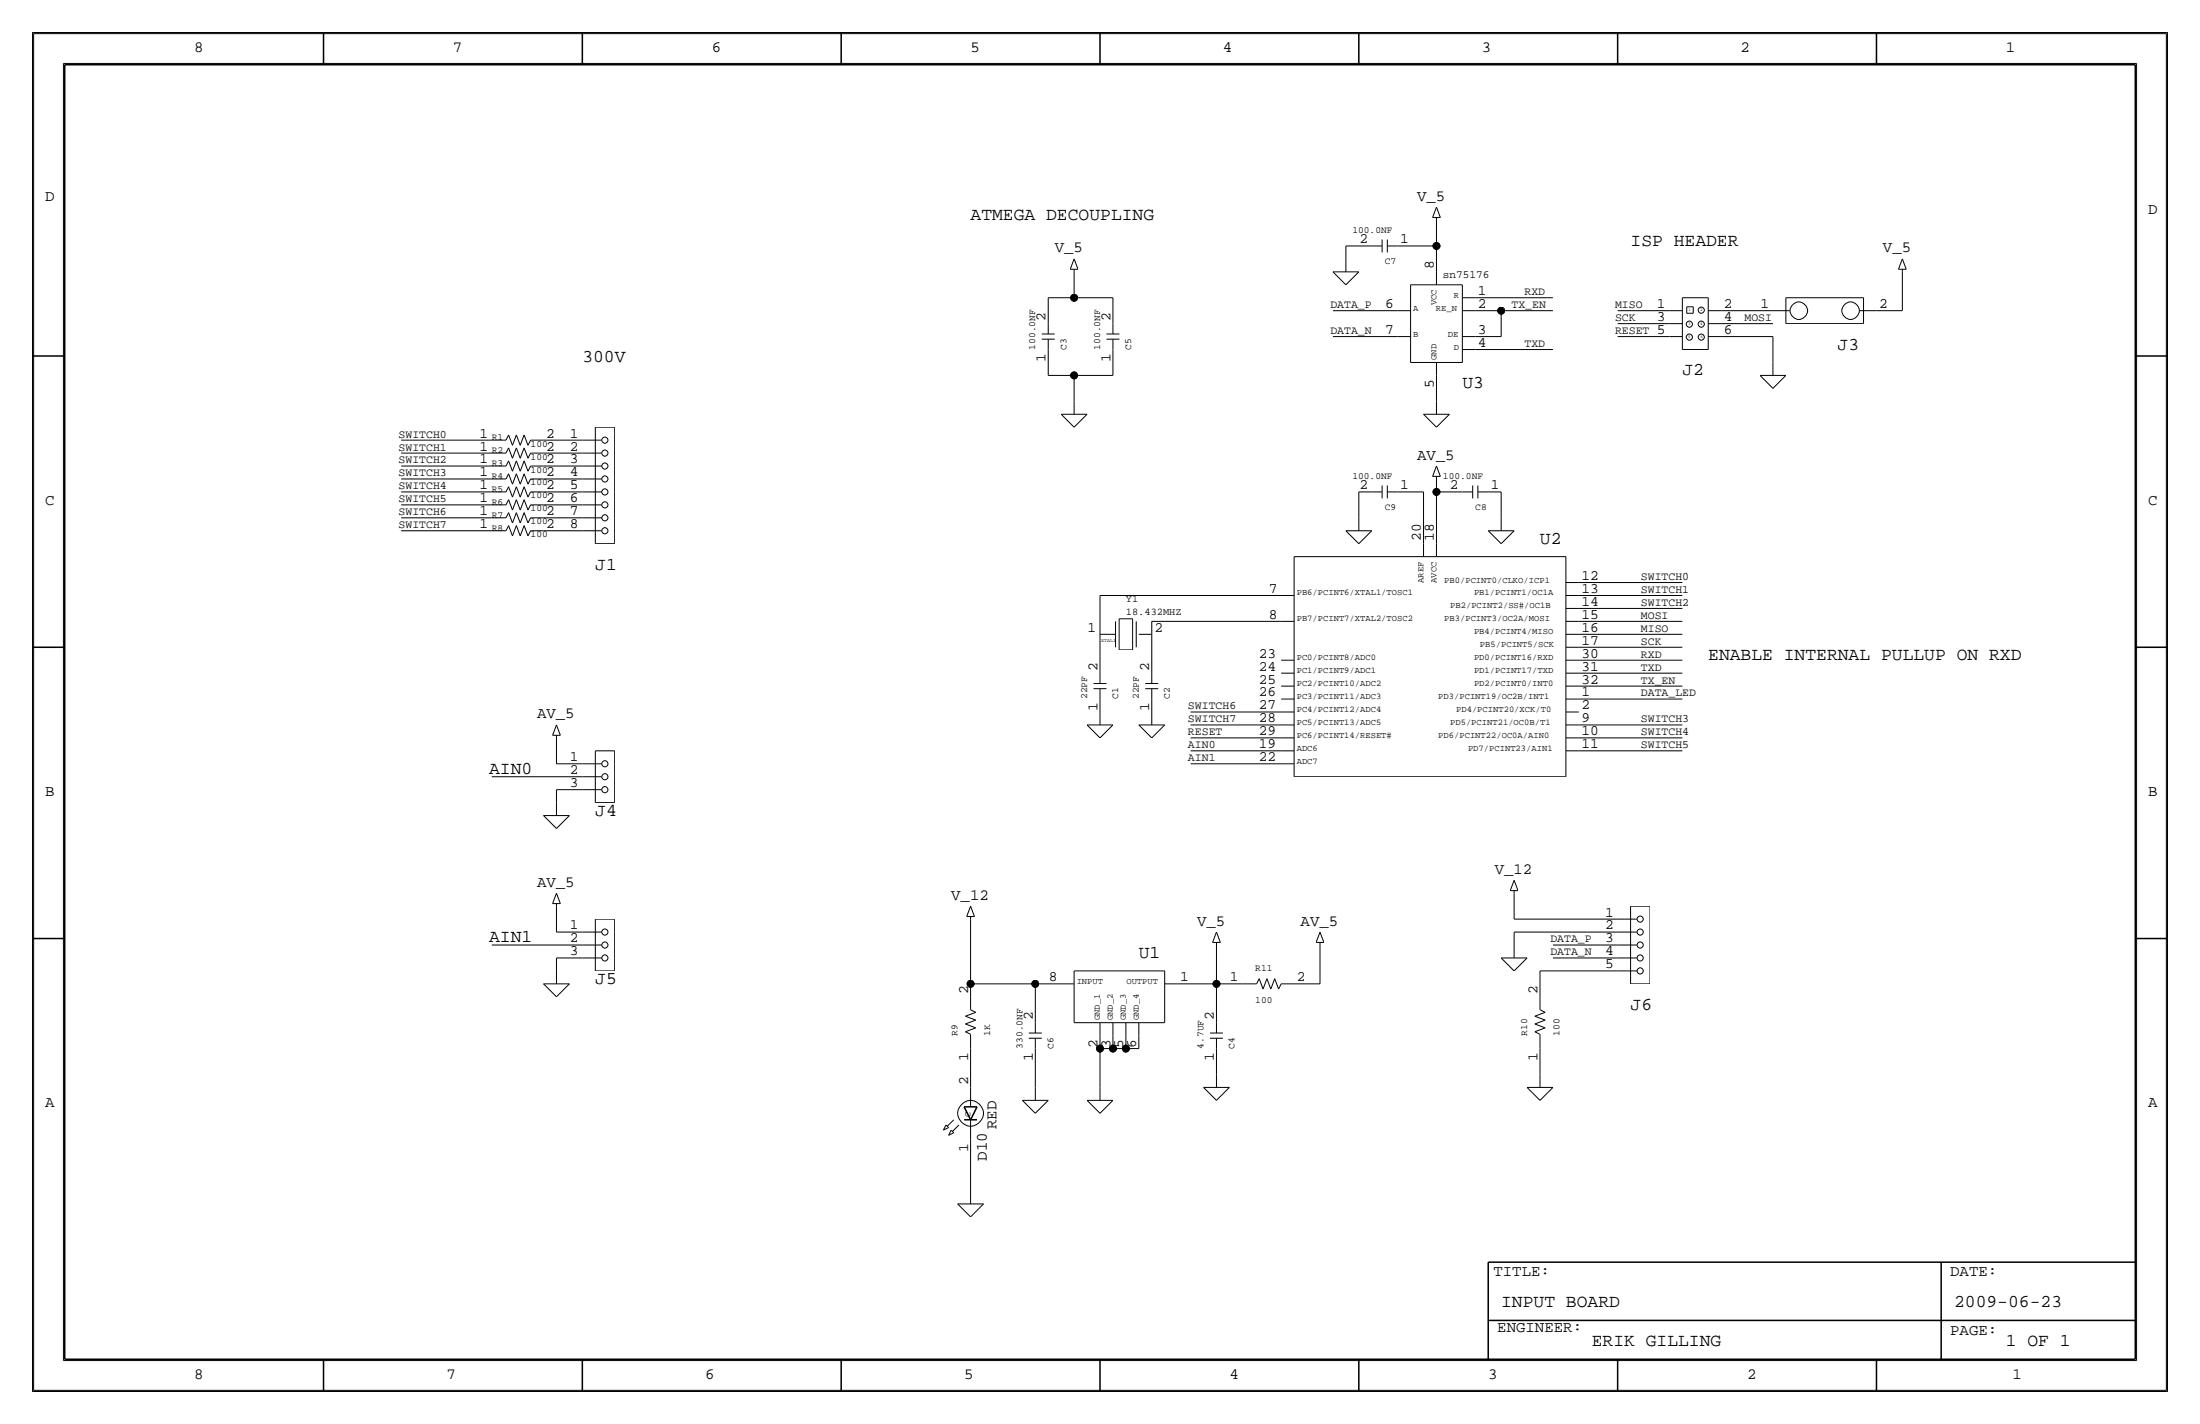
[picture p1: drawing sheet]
<svg xmlns="http://www.w3.org/2000/svg" width="432mm" height="279mm" viewBox="0 0 432 279" stroke-linecap="round" stroke-linejoin="round" font-family="sans-serif">
<g fill="none" stroke="#000" stroke-width=".2">
<path d="M6.6 6.6h418.6zM6.6 6.6v266.2zM12.4 12.4h407zM12.4 12.4v254.6zM419.4 12.4v254.6zM425.2 6.6v266.2zM205.7 58.4h5.1zM205.7 58.4v5.1zM210.1 52.8h1.5zM210.8 53.3v5.1zM210.8 58.4h7.6zM210.8 52.8v.5z"/>
<path d="M210.8 50.8l.8 2zM210.8 50.8l-.7 2zM218.4 58.4v5.1zM261.6 53.3l2.6 2.6zM261.6 53.3h5.1zM264.2 50.8v2.5zM264.2 48.3v2.5zM264.2 48.3h5zM266.7 53.3l-2.5 2.6zM269.2 48.3h2.1zM271.3 47v2.5zM272.3 48.3h2z"/>
<path d="M272.3 47v2.5zM274.3 48.3h7.6zM276.9 55.9h10.1zM276.9 55.9v15.2zM281.2 42.7h1.5zM281.9 53.3v2.6zM281.9 42.7v.5zM281.9 40.6l.8 2.1zM281.9 40.6l-.7 2.1zM281.9 43.2v5.1zM281.9 48.3v5zM287 58.4h2.6z"/>
<path d="M287 55.9v15.2zM289.6 58.4h15.2zM330.2 58.4v10.2zM330.2 58.4h5.1zM335.3 58.4v10.2zM350.5 58.4v5.1zM350.5 58.4h15.3zM365.8 58.4v5.1zM372.6 52.8h1.5zM373.4 52.8v.5zM373.4 50.8l.7 2zM373.4 50.8l-.8 2z"/>
<path d="M373.4 53.3v7.7zM204.5 65.5h2.5zM204.5 66.5h2.5zM205.7 63.5v2zM205.7 66.5v2.1zM205.7 73.7h5.1zM205.7 68.6v5.1zM210.8 73.7v5zM210.8 73.7h7.6zM210.8 78.7v2.6zM217.2 65.5h2.5zM217.2 66.5h2.5z"/>
<path d="M218.4 63.5v2zM218.4 66.5v2.1zM218.4 68.6v5.1zM261.6 66h12.7zM261.6 61h12.7zM274.3 66h2.6zM274.3 61h2.6zM276.9 71.1h10.1zM281.9 71.1v2.6zM281.9 78.7v2.6zM281.9 73.7v5zM287 68.6h2.6z"/>
<path d="M287 66h2.6zM287 61h2.6zM289.6 66h5zM289.6 61h5zM289.6 68.6h15.2zM294.6 61h10.2zM294.6 61v5zM317.5 63.5h10.2zM317.5 61h10.2zM317.5 66h10.2zM327.7 63.5h2.5zM327.7 66h2.5z"/>
<path d="M327.7 61h2.5zM330.2 68.6h5.1zM331.1 60.2v1.3zM331.1 61.5h1.2zM331.1 60.2h1.2zM332.3 60.2v1.3zM335.3 66h2.5zM335.3 63.5h2.5zM335.3 61h2.5zM337.8 66h10.2zM337.8 63.5h10.2zM337.8 61h10.2z"/>
<path d="M345.4 73.7l2.6 2.5zM345.4 73.7h5.1zM348 71.1v2.6zM348 66v5.1zM348 61h3.3zM350.5 73.7l-2.5 2.5zM350.5 63.5h15.3zM365 61h3.3zM368.3 61h5.1zM78.7 86.4h17.8zM78.7 88.9h17.8zM78.7 91.4h17.8z"/>
<path d="M78.7 94h17.8zM78.7 96.5h17.8zM78.7 99.1h17.8zM96.5 86.4h2.8zM96.5 88.9h2.8zM96.5 91.4h2.8zM96.5 94h2.8zM96.5 96.5h2.8zM96.5 99.1h2.8zM99.8 85.3l-.5 1.1zM99.8 85.3l.8 2.1zM99.8 87.9l-.5 1z"/>
<path d="M99.8 87.9l.8 2zM99.8 90.4l-.5 1zM99.8 90.4l.8 2.1zM99.8 93l-.5 1zM99.8 93l.8 2zM99.8 95.5l-.5 1zM99.8 95.5l.8 2zM99.8 98l-.5 1.1zM99.8 98l.8 2.1zM101.3 85.3l-.7 2.1zM101.3 85.3l.8 2.1zM101.3 87.9l-.7 2z"/>
<path d="M101.3 87.9l.8 2zM101.3 90.4l-.7 2.1zM101.3 90.4l.8 2.1zM101.3 93l-.7 2zM101.3 93l.8 2zM101.3 95.5l-.7 2zM101.3 95.5l.8 2zM101.3 98l-.7 2.1zM101.3 98l.8 2.1zM102.9 85.3l.7 2.1zM102.9 85.3l-.8 2.1zM102.9 87.9l.7 2z"/>
<path d="M102.9 87.9l-.8 2zM102.9 90.4l.7 2.1zM102.9 90.4l-.8 2.1zM102.9 93l.7 2zM102.9 93l-.8 2zM102.9 95.5l.7 2zM102.9 95.5l-.8 2zM102.9 98l.7 2.1zM102.9 98l-.8 2.1zM104.1 86.4h2.6zM104.1 86.4l-.5 1zM104.1 88.9h2.6z"/>
<path d="M104.1 88.9l-.5 1zM104.1 91.4h2.6zM104.1 91.4l-.5 1.1zM104.1 94h2.6zM104.1 94l-.5 1zM104.1 96.5h2.6zM104.1 96.5l-.5 1zM104.1 99.1h2.6zM104.1 99.1l-.5 1zM106.7 96.5h7.6zM106.7 94h7.6zM106.7 91.4h7.6z"/>
<path d="M106.7 86.4h7.6zM106.7 99.1h7.6zM106.7 88.9h7.6zM114.3 86.4h3.8zM114.3 88.9h3.8zM114.3 91.4h3.8zM114.3 94h3.8zM114.3 96.5h3.8zM114.3 99.1h3.8zM116.8 83.8v22.9zM116.8 83.8h3.8zM120.6 83.8v22.9z"/>
<path d="M208.3 81.3l2.5 2.5zM208.3 81.3h5.1zM213.4 81.3l-2.6 2.5zM266.7 96.5v5.1zM266.7 96.5h2.5zM269.2 96.5h2.1zM271.3 95.3v2.5zM272.3 96.5h2zM272.3 95.3v2.5zM274.3 96.5h5.1zM279.4 96.5v10.2zM279.4 81.3l2.5 2.5z"/>
<path d="M279.4 81.3h5.1zM281.2 93.5h1.5zM281.9 93.5v.5zM281.9 91.4l.8 2.1zM281.9 91.4l-.7 2.1zM281.9 94v2.5zM281.9 96.5v10.2zM281.9 96.5h5.1zM284.5 81.3l-2.6 2.5zM287 96.5h2.1zM289.1 95.3v2.5zM290.1 96.5h2z"/>
<path d="M290.1 95.3v2.5zM292.1 96.5h2.5zM294.6 96.5v5.1zM78.7 101.6h17.8zM78.7 104.1h17.8zM96.5 101.6h2.8zM96.5 104.1h2.8zM99.8 100.6l-.5 1zM99.8 100.6l.8 2zM99.8 103.1l-.5 1zM99.8 103.1l.8 2.1zM101.3 100.6l-.7 2z"/>
<path d="M101.3 100.6l.8 2zM101.3 103.1l-.7 2.1zM101.3 103.1l.8 2.1zM102.9 100.6l.7 2zM102.9 100.6l-.8 2zM102.9 103.1l.7 2.1zM102.9 103.1l-.8 2.1zM104.1 101.6h2.6zM104.1 101.6l-.5 1zM104.1 104.1h2.6zM104.1 104.1l-.5 1.1zM106.7 101.6h7.6z"/>
<path d="M106.7 104.1h7.6zM114.3 101.6h3.8zM114.3 104.1h3.8zM116.8 106.7h3.8zM215.9 116.8v7.7zM215.9 116.8h35.6zM251.5 116.8h2.5zM254 109.2h53.3zM254 109.2v43.2zM264.2 104.1l2.5 2.6zM264.2 104.1h5zM266.7 106.7l2.5-2.6z"/>
<path d="M266.7 101.6v2.5zM279.4 106.7v2.5zM281.9 106.7v2.5zM292.1 104.1l2.5 2.6zM292.1 104.1h5.1zM294.6 106.7l2.6-2.6zM294.6 101.6v2.5zM307.3 119.4h2.6zM307.3 116.8h2.6zM307.3 114.3h2.6zM307.3 109.2v43.2zM309.9 114.3h20.3z"/>
<path d="M309.9 116.8h20.3zM309.9 119.4h20.3zM214.6 134.1h2.6zM214.6 135.1h2.6zM215.9 139.7v2.5zM215.9 137.2v2.5zM215.9 124.5v7.6zM215.9 124.5h3zM215.9 132.1v2zM215.9 135.1v2.1zM218.9 121.9v5.1zM219.7 127.5h2.6z"/>
<path d="M219.7 121.4h2.6zM219.7 121.4v6.1zM222.3 121.4v6.1zM223 121.9v5.1zM223.5 124.5h2.6zM224.8 134.1h2.5zM224.8 135.1h2.5zM226.1 139.7v2.5zM226.1 137.2v2.5zM226.1 121.9h25.4zM226.1 121.9v2.6zM226.1 124.5v7.6z"/>
<path d="M226.1 132.1v2zM226.1 135.1v2.1zM233.7 139.7h17.8zM251.5 139.7h2.5zM251.5 137.2h2.5zM251.5 134.6h2.5zM251.5 132.1h2.5zM251.5 129.5h2.5zM251.5 121.9h2.5zM307.3 139.7h2.6zM307.3 137.2h2.6zM307.3 134.6h2.6z"/>
<path d="M307.3 132.1h2.6zM307.3 129.5h2.6zM307.3 127h2.6zM307.3 124.5h2.6zM307.3 121.9h2.6zM309.9 121.9h20.3zM309.9 124.5h20.3zM309.9 127h20.3zM309.9 129.5h20.3zM309.9 132.1h20.3zM309.9 134.6h20.3zM309.9 137.2h20.3z"/>
<path d="M96.5 152.4h17.8zM108.5 144.3h1.5zM109.2 157.5v2.5zM109.2 144.3v.5zM109.2 142.2l.8 2.1zM109.2 142.2l-.7 2.1zM109.2 144.8v5.1zM109.2 149.9h5.1zM109.2 154.9v2.6zM109.2 154.9h5.1zM114.3 154.9h3.8zM114.3 149.9h3.8z"/>
<path d="M114.3 152.4h3.8zM116.8 157.5h3.8zM116.8 147.3v10.2zM116.8 147.3h3.8zM120.6 147.3v10.2zM213.4 142.2l2.5 2.6zM213.4 142.2h5zM218.4 142.2l-2.5 2.6zM223.5 142.2l2.6 2.6zM223.5 142.2h5.1zM228.6 142.2l-2.5 2.6zM233.7 142.2h17.8z"/>
<path d="M233.7 147.3h17.8zM233.7 149.9h17.8zM233.7 144.8h17.8zM251.5 144.8h2.5zM251.5 142.2h2.5zM251.5 149.9h2.5zM251.5 147.3h2.5zM254 152.4h53.3zM307.3 147.3h2.6zM307.3 144.8h2.6zM307.3 142.2h2.6zM309.9 142.2h20.3z"/>
<path d="M309.9 147.3h20.3zM309.9 144.8h20.3zM106.7 160l2.5 2.6zM106.7 160h5.1zM108.5 177.3h1.5zM109.2 177.3v.5zM109.2 175.3l.8 2zM109.2 175.3l-.7 2zM109.2 177.8v5.1zM111.8 160l-2.6 2.6zM189.7 179.8h1.6zM190.5 179.8v.5z"/>
<path d="M190.5 177.8l.8 2zM190.5 177.8l-.8 2zM296.4 174.8h1.5zM297.2 174.8v.5zM297.2 172.7l.7 2.1zM297.2 172.7l-.8 2.1zM297.2 175.3v5zM320 177.8h3.8zM320 177.8v15.2zM323.8 177.8v15.2zM96.5 185.4h17.8zM106.7 193l2.5 2.6z"/>
<path d="M106.7 193h5.1zM109.2 190.5v2.5zM109.2 188v2.5zM109.2 188h5.1zM109.2 182.9h5.1zM111.8 193l-2.6 2.6zM114.3 188h3.8zM114.3 182.9h3.8zM114.3 185.4h3.8zM116.8 190.5h3.8zM116.8 180.3v10.2zM116.8 180.3h3.8z"/>
<path d="M120.6 180.3v10.2zM189.5 199.4l2-.8zM189.5 199.4l2 .8zM190.5 195.6v2.5zM190.5 198.1l1 .5zM190.5 180.3v12.7zM190.5 193h12.7zM190.5 193v2.6zM203.2 193h5.1zM203.2 193v7.7zM208.3 193h2.5zM210.8 190.5h17.8z"/>
<path d="M210.8 190.5v10.2zM228.6 193h2.5zM228.6 190.5v10.2zM231.1 193h7.7zM238 184.9h1.5zM238.8 185.4v7.6zM238.8 193h5zM238.8 193v7.7zM238.8 184.9v.5zM238.8 182.9l.7 2zM238.8 182.9l-.8 2zM243.8 193h2.8z"/>
<path d="M247.1 192l-.5 1zM247.1 192l.8 2.1zM248.7 192l-.8 2.1zM248.7 192l.7 2.1zM250.2 192l.8 2.1zM250.2 192l-.8 2.1zM251.5 193h2.5zM251.5 193l-.5 1.1zM254 193h5.1zM258.3 184.9h1.5zM259.1 184.9v.5zM259.1 182.9l.7 2z"/>
<path d="M259.1 182.9l-.8 2zM259.1 185.4v7.6zM294.6 188l2.6 2.5zM294.6 188h5.1zM297.2 185.4v2.6zM297.2 182.9v2.5zM297.2 182.9h20.3zM297.2 180.3h20.3zM299.7 188l-2.5 2.5zM301.2 199.4l2.1-.8zM301.2 199.4l2.1 .8zM302.3 195.6v2.5z"/>
<path d="M302.3 198.1l1 .5zM302.3 190.5h15.2zM302.3 190.5v5.1zM304.8 185.4h12.7zM304.8 188h12.7zM317.5 190.5h3.8zM317.5 188h3.8zM317.5 185.4h3.8zM317.5 182.9h3.8zM317.5 180.3h3.8zM320 193h3.8zM187.2 219.7l-1.3 1.3z"/>
<path d="M189.5 202.4l1 .5zM189.5 202.4l2-.7zM189.5 200.9l2 .8zM189.5 200.9l2-.7zM190.5 202.9v2.8zM190.5 205.7v7.7zM190.5 213.4v3.8zM190.5 219.7v3.8zM200.7 215.9l2.5 2.5zM200.7 215.9h5zM201.9 202.7h2.6zM201.9 203.7h2.6z"/>
<path d="M203.2 213.4v2.5zM203.2 205.7v7.7zM203.2 200.7v2zM203.2 203.7v2zM205.7 215.9l-2.5 2.5zM210.8 200.7h17.8zM213.4 215.9l2.5 2.5zM213.4 215.9h5zM215.9 213.4v2.5zM215.9 205.7v7.7zM215.9 205.7h2.5zM215.9 203.2v2.5z"/>
<path d="M215.9 200.7v2.5zM218.4 215.9l-2.5 2.5zM218.4 205.7h2.6zM218.4 203.2v2.5zM218.4 200.7v2.5zM221 205.7h2.5zM221 203.2v2.5zM221 200.7v2.5zM223.5 203.2v2.5zM223.5 200.7v2.5zM236.2 213.4l2.6 2.5zM236.2 213.4h5.1z"/>
<path d="M237.5 202.7h2.5zM237.5 203.7h2.5zM238.8 210.8v2.6zM238.8 205.7v5.1zM238.8 200.7v2zM238.8 203.7v2zM241.3 213.4l-2.5 2.5zM299.7 213.4l2.6 2.5zM299.7 213.4h5.1zM301.2 202.4l1.1 .5zM301.2 202.4l2.1-.7zM301.2 200.9l2.1 .8z"/>
<path d="M301.2 200.9l2.1-.7zM302.3 210.8v2.6zM302.3 202.9v2.8zM302.3 205.7v5.1zM304.8 213.4l-2.5 2.5zM185.2 221.7l1-.5zM185.7 220.7l-.5 1zM185.7 220.7l.5 .5zM186.2 222.8l1-.5zM186.7 221.7l-.5 1.1zM186.7 221.7l.5 .6zM186.9 222l1.3-1.3z"/>
<path d="M188 236.2l2.5 2.6zM188 236.2h5zM190.5 233.7v2.5zM190.5 223.5v10.2zM193 236.2l-2.5 2.6zM6.6 272.8h418.6zM12.4 267h407z"/>
<circle cx="331.6" cy="63.6" r=".6"/>
<circle cx="331.6" cy="66.1" r=".6"/>
<circle cx="333.9" cy="60.9" r=".6"/>
<circle cx="333.9" cy="63.6" r=".6"/>
<circle cx="333.9" cy="66.1" r=".6"/>
<circle cx="353" cy="61" r="1.7"/>
<circle cx="363.2" cy="61" r="1.7"/>
<circle cx="118.7" cy="88.9" r=".6"/>
<circle cx="118.7" cy="86.4" r=".6"/>
<circle cx="118.7" cy="96.5" r=".6"/>
<circle cx="118.7" cy="99.1" r=".6"/>
<circle cx="118.7" cy="94" r=".6"/>
<circle cx="118.7" cy="91.4" r=".6"/>
<circle cx="118.7" cy="101.6" r=".6"/>
<circle cx="118.7" cy="104.1" r=".6"/>
<circle cx="118.7" cy="149.9" r=".6"/>
<circle cx="118.7" cy="152.4" r=".6"/>
<circle cx="118.7" cy="154.9" r=".6"/>
<circle cx="118.7" cy="182.9" r=".6"/>
<circle cx="118.7" cy="185.4" r=".6"/>
<circle cx="118.7" cy="188" r=".6"/>
<circle cx="321.9" cy="182.9" r=".6"/>
<circle cx="321.9" cy="185.4" r=".6"/>
<circle cx="321.9" cy="180.3" r=".6"/>
<circle cx="321.9" cy="188" r=".6"/>
<circle cx="321.9" cy="190.5" r=".6"/>
<circle cx="190.5" cy="218.4" r="2.5"/>
</g>
<g fill="#000" stroke="#000" stroke-width=".2">
<circle cx="210.8" cy="58.4" r=".7"/>
<circle cx="281.9" cy="48.3" r=".7"/>
<circle cx="210.8" cy="73.7" r=".7"/>
<circle cx="294.6" cy="61" r=".7"/>
<circle cx="281.9" cy="96.5" r=".7"/>
<circle cx="190.5" cy="193" r=".7"/>
<circle cx="203.2" cy="193" r=".7"/>
<circle cx="238.7" cy="193" r=".7"/>
<circle cx="215.9" cy="205.7" r=".7"/>
<circle cx="218.4" cy="205.7" r=".7"/>
<circle cx="221" cy="205.7" r=".7"/>
</g>
<g fill="none" stroke="#000" stroke-width=".3">
<path d="M6.3 6.3h419.1zM6.3 6.3v266.7zM12.7 12.7h406.4zM12.7 12.7v254zM63.5 6.3v6.4zM114.3 6.3v6.4zM165.1 6.3v6.4zM215.9 6.3v6.4zM266.7 6.3v6.4zM317.5 6.3v6.4zM368.3 6.3v6.4zM419.1 12.7v254z"/>
<path d="M425.4 6.3v266.7zM6.3 69.8h6.4zM419.1 69.8h6.3zM6.3 127h6.4zM419.1 127h6.3zM6.3 184.1h6.4zM419.1 184.1h6.3zM189.2 219.7h2.6zM189.2 217.2h2.6zM189.2 217.2l1.3 2.5zM191.8 217.2l-1.3 2.5zM292.1 259.1h127z"/>
<path d="M292.1 247.6v19.1zM292.1 247.6h127zM381 247.6v19.1zM6.3 273h419.1zM12.7 266.7h406.4zM63.5 266.7v6.3zM114.3 266.7v6.3zM165.1 266.7v6.3zM215.9 266.7v6.3zM266.7 266.7v6.3zM317.5 266.7v6.3zM368.3 266.7v6.3z"/>
</g>
<g font-size="3.5">
<text x="190.5" y="43.2">ATMEGA DECOUPLING</text>
<text x="320" y="48.3">ISP HEADER</text>
<text x="114.3" y="71.1">300V</text>
<text x="360.7" y="68.6">J3</text>
<text x="287" y="76.2">U3</text>
<text x="330.2" y="73.7">J2</text>
<text x="302.3" y="106.7">U2</text>
<text x="116.8" y="111.8">J1</text>
<text x="335.3" y="129.5">ENABLE INTERNAL PULLUP ON RXD</text>
<text x="96" y="151.9">AIN0</text>
<text x="116.8" y="160">J4</text>
<text x="96" y="184.9">AIN1</text>
<text x="223.5" y="188">U1</text>
<text x="116.8" y="193">J5</text>
<text x="320" y="198.1">J6</text>
<text x="294.6" y="256.5">INPUT BOARD</text>
<text x="383.5" y="256.5">2009-06-23</text>
<text x="312.4" y="264.2">ERIK GILLING</text>
<text x="393.7" y="264.2">1 OF 1</text>
</g>
<g font-size="3.1">
<text x="38.1" y="10.2">8</text>
<text x="88.9" y="10.2">7</text>
<text x="139.7" y="10.2">6</text>
<text x="190.5" y="10.2">5</text>
<text x="240" y="10.2">4</text>
<text x="290.8" y="10.2">3</text>
<text x="341.6" y="10.2">2</text>
<text x="393.7" y="10.2">1</text>
<text x="8.9" y="39.4">D</text>
<text x="278.1" y="39.4">V_5</text>
<text x="421.6" y="41.9">D</text>
<text x="207" y="49.5">V_5</text>
<text x="369.6" y="49.5">V_5</text>
<text x="278.1" y="90.2">AV_5</text>
<text x="8.9" y="99.1">C</text>
<text x="421.6" y="99.1">C</text>
<text x="105.4" y="141">AV_5</text>
<text x="8.9" y="156.2">B</text>
<text x="421.6" y="156.2">B</text>
<text x="105.4" y="174">AV_5</text>
<text x="293.4" y="171.4">V_12</text>
<text x="186.7" y="176.5">V_12</text>
<text x="234.9" y="181.6">V_5</text>
<text x="255.3" y="181.6">AV_5</text>
<text x="8.9" y="217.2">A</text>
<text x="195.6" y="221.5" transform="rotate(-90 195.6 221.5)">RED</text>
<text x="421.6" y="217.2">A</text>
<text x="193.7" y="227.7" transform="rotate(-90 193.7 227.7)">D10</text>
<text x="293.1" y="250.4">TITLE:</text>
<text x="382.8" y="250.4">DATE:</text>
<text x="293.9" y="261.4">ENGINEER:</text>
<text x="382.8" y="261.9">PAGE:</text>
<text x="38.1" y="270.5">8</text>
<text x="87.6" y="270.5">7</text>
<text x="138.4" y="270.5">6</text>
<text x="189.2" y="270.5">5</text>
<text x="241.3" y="270.5">4</text>
<text x="292.1" y="270.5">3</text>
<text x="342.9" y="270.5">2</text>
<text x="395" y="270.5">1</text>
</g>
<g font-size="2.9">
<text x="266.8" y="47.8">2</text>
<text x="274.8" y="47.8">1</text>
<text x="281.4" y="52.8" transform="rotate(-90 281.4 52.8)">8</text>
<text x="290.1" y="57.9">1</text>
<text x="205.2" y="63" transform="rotate(-90 205.2 63)">2</text>
<text x="217.9" y="63" transform="rotate(-90 217.9 63)">2</text>
<text x="271.9" y="65.5">7</text>
<text x="271.9" y="60.5">6</text>
<text x="290.1" y="60.5">2</text>
<text x="290.1" y="65.5">3</text>
<text x="325.2" y="65.5">5</text>
<text x="325.2" y="63">3</text>
<text x="325.2" y="60.5">1</text>
<text x="338.3" y="65.5">6</text>
<text x="338.3" y="63">4</text>
<text x="338.3" y="60.5">2</text>
<text x="345.5" y="60.5">1</text>
<text x="368.8" y="60.5">2</text>
<text x="205.2" y="71" transform="rotate(-90 205.2 71)">1</text>
<text x="217.9" y="71" transform="rotate(-90 217.9 71)">1</text>
<text x="290.1" y="68.1">4</text>
<text x="281.4" y="76.1" transform="rotate(-90 281.4 76.1)">5</text>
<text x="94.1" y="88.4">1</text>
<text x="94.1" y="85.9">1</text>
<text x="107.2" y="88.4">2</text>
<text x="107.2" y="85.9">2</text>
<text x="111.9" y="88.4">2</text>
<text x="111.9" y="85.9">1</text>
<text x="94.1" y="93.5">1</text>
<text x="94.1" y="90.9">1</text>
<text x="107.2" y="93.5">2</text>
<text x="107.2" y="90.9">2</text>
<text x="111.9" y="93.5">4</text>
<text x="111.9" y="90.9">3</text>
<text x="94.1" y="101.1">1</text>
<text x="94.1" y="98.6">1</text>
<text x="94.1" y="96">1</text>
<text x="107.2" y="101.1">2</text>
<text x="107.2" y="98.6">2</text>
<text x="107.2" y="96">2</text>
<text x="111.9" y="101.1">7</text>
<text x="111.9" y="98.6">6</text>
<text x="111.9" y="96">5</text>
<text x="266.8" y="96">2</text>
<text x="274.8" y="96">1</text>
<text x="284.6" y="96">2</text>
<text x="292.6" y="96">1</text>
<text x="94.1" y="103.6">1</text>
<text x="107.2" y="103.6">2</text>
<text x="111.9" y="103.6">8</text>
<text x="278.9" y="106.2" transform="rotate(-90 278.9 106.2)">20</text>
<text x="281.4" y="106.2" transform="rotate(-90 281.4 106.2)">18</text>
<text x="310.4" y="113.8">12</text>
<text x="249" y="116.3">7</text>
<text x="310.4" y="118.9">14</text>
<text x="310.4" y="116.3">13</text>
<text x="213.5" y="124">1</text>
<text x="226.6" y="124">2</text>
<text x="249" y="121.4">8</text>
<text x="310.4" y="124">16</text>
<text x="310.4" y="121.4">15</text>
<text x="215.4" y="131.6" transform="rotate(-90 215.4 131.6)">2</text>
<text x="225.6" y="131.6" transform="rotate(-90 225.6 131.6)">2</text>
<text x="247.1" y="131.6">24</text>
<text x="247.1" y="129">23</text>
<text x="310.4" y="131.6">31</text>
<text x="310.4" y="129">30</text>
<text x="310.4" y="126.5">17</text>
<text x="247.1" y="136.7">26</text>
<text x="247.1" y="134.1">25</text>
<text x="310.4" y="136.7">1</text>
<text x="310.4" y="134.1">32</text>
<text x="215.4" y="139.6" transform="rotate(-90 215.4 139.6)">1</text>
<text x="225.6" y="139.6" transform="rotate(-90 225.6 139.6)">1</text>
<text x="247.1" y="141.7">28</text>
<text x="247.1" y="139.2">27</text>
<text x="310.4" y="141.7">9</text>
<text x="310.4" y="139.2">2</text>
<text x="111.9" y="149.4">1</text>
<text x="247.1" y="144.3">29</text>
<text x="247.1" y="149.4">22</text>
<text x="247.1" y="146.8">19</text>
<text x="310.4" y="146.8">11</text>
<text x="310.4" y="144.3">10</text>
<text x="111.9" y="154.4">3</text>
<text x="111.9" y="151.9">2</text>
<text x="315.1" y="179.8">1</text>
<text x="111.9" y="184.9">2</text>
<text x="111.9" y="182.4">1</text>
<text x="315.1" y="182.4">2</text>
<text x="315.1" y="184.9">3</text>
<text x="111.9" y="187.5">3</text>
<text x="315.1" y="190">5</text>
<text x="315.1" y="187.5">4</text>
<text x="190" y="195.1" transform="rotate(-90 190 195.1)">2</text>
<text x="205.8" y="192.5">8</text>
<text x="231.6" y="192.5">1</text>
<text x="241.4" y="192.5">1</text>
<text x="254.5" y="192.5">2</text>
<text x="301.8" y="195.1" transform="rotate(-90 301.8 195.1)">2</text>
<text x="202.7" y="200.2" transform="rotate(-90 202.7 200.2)">2</text>
<text x="238.3" y="200.2" transform="rotate(-90 238.3 200.2)">2</text>
<text x="190" y="208.2" transform="rotate(-90 190 208.2)">1</text>
<text x="202.7" y="208.2" transform="rotate(-90 202.7 208.2)">1</text>
<text x="215.4" y="205.6" transform="rotate(-90 215.4 205.6)">2</text>
<text x="217.9" y="205.6" transform="rotate(-90 217.9 205.6)">3</text>
<text x="220.5" y="205.6" transform="rotate(-90 220.5 205.6)">5</text>
<text x="223" y="205.6" transform="rotate(-90 223 205.6)">6</text>
<text x="238.3" y="208.2" transform="rotate(-90 238.3 208.2)">1</text>
<text x="301.8" y="208.2" transform="rotate(-90 301.8 208.2)">1</text>
<text x="190" y="212.9" transform="rotate(-90 190 212.9)">2</text>
<text x="190" y="226" transform="rotate(-90 190 226)">1</text>
</g>
<g font-size="2.3">
<text x="299.2" y="57.9">RXD</text>
<text x="261.1" y="60.5">DATA_P</text>
<text x="261.1" y="65.5">DATA_N</text>
<text x="296.7" y="60.5">TX_EN</text>
<text x="317" y="65.5">RESET</text>
<text x="317" y="60.5">MISO</text>
<text x="317" y="63">SCK</text>
<text x="342.4" y="63">MOSI</text>
<text x="299.2" y="68.1">TXD</text>
<text x="78.2" y="88.4">SWITCH1</text>
<text x="78.2" y="85.9">SWITCH0</text>
<text x="78.2" y="90.9">SWITCH2</text>
<text x="78.2" y="93.5">SWITCH3</text>
<text x="78.2" y="101.1">SWITCH6</text>
<text x="78.2" y="98.6">SWITCH5</text>
<text x="78.2" y="96">SWITCH4</text>
<text x="78.2" y="103.6">SWITCH7</text>
<text x="322.1" y="113.8">SWITCH0</text>
<text x="322.1" y="118.9">SWITCH2</text>
<text x="322.1" y="116.3">SWITCH1</text>
<text x="322.1" y="124">MISO</text>
<text x="322.1" y="121.4">MOSI</text>
<text x="322.1" y="131.6">TXD</text>
<text x="322.1" y="129">RXD</text>
<text x="322.1" y="126.5">SCK</text>
<text x="322.1" y="136.7">DATA_LED</text>
<text x="322.1" y="134.1">TX_EN</text>
<text x="233.2" y="141.7">SWITCH7</text>
<text x="233.2" y="139.2">SWITCH6</text>
<text x="322.1" y="141.7">SWITCH3</text>
<text x="233.2" y="144.3">RESET</text>
<text x="233.2" y="149.4">AIN1</text>
<text x="233.2" y="146.8">AIN0</text>
<text x="322.1" y="146.8">SWITCH5</text>
<text x="322.1" y="144.3">SWITCH4</text>
<text x="304.3" y="184.9">DATA_P</text>
<text x="304.3" y="187.5">DATA_N</text>
</g>
<text font-size="2.2" x="283.2" y="54.6">sn75176</text>
<g font-size="2">
<text x="221" y="118.1">Y1</text>
<text x="221" y="120.7">18.432MHZ</text>
</g>
<g font-size="1.9">
<text x="265.4" y="45.7">100.0NF</text>
<text x="271.8" y="51.8">C7</text>
<text x="203.2" y="68.6" transform="rotate(-90 203.2 68.6)">100.0NF</text>
<text x="209.3" y="68.6" transform="rotate(-90 209.3 68.6)">C3</text>
<text x="215.9" y="68.6" transform="rotate(-90 215.9 68.6)">100.0NF</text>
<text x="222" y="68.6" transform="rotate(-90 222 68.6)">C5</text>
<text x="96.5" y="88.9">R2</text>
<text x="96.5" y="86.4">R1</text>
<text x="104.1" y="87.6">100</text>
<text x="96.5" y="94">R4</text>
<text x="96.5" y="91.4">R3</text>
<text x="104.1" y="95.3">100</text>
<text x="104.1" y="92.7">100</text>
<text x="104.1" y="90.2">100</text>
<text x="265.4" y="94">100.0NF</text>
<text x="283.2" y="94">100.0NF</text>
<text x="96.5" y="101.6">R7</text>
<text x="96.5" y="99.1">R6</text>
<text x="96.5" y="96.5">R5</text>
<text x="104.1" y="100.3">100</text>
<text x="104.1" y="97.8">100</text>
<text x="271.8" y="100.1">C9</text>
<text x="289.6" y="100.1">C8</text>
<text x="96.5" y="104.1">R8</text>
<text x="104.1" y="105.4">100</text>
<text x="104.1" y="102.9">100</text>
<text x="213.4" y="137.2" transform="rotate(-90 213.4 137.2)">22PF</text>
<text x="219.5" y="137.2" transform="rotate(-90 219.5 137.2)">C1</text>
<text x="223.5" y="137.2" transform="rotate(-90 223.5 137.2)">22PF</text>
<text x="229.6" y="137.2" transform="rotate(-90 229.6 137.2)">C2</text>
<text x="246.4" y="190.5">R11</text>
<text x="246.4" y="196.8">100</text>
<text x="188" y="203.2" transform="rotate(-90 188 203.2)">R9</text>
<text x="194.3" y="203.2" transform="rotate(-90 194.3 203.2)">1K</text>
<text x="299.7" y="203.2" transform="rotate(-90 299.7 203.2)">R10</text>
<text x="306.1" y="203.2" transform="rotate(-90 306.1 203.2)">100</text>
<text x="200.7" y="205.7" transform="rotate(-90 200.7 205.7)">330.0NF</text>
<text x="206.8" y="205.7" transform="rotate(-90 206.8 205.7)">C6</text>
<text x="236.2" y="205.7" transform="rotate(-90 236.2 205.7)">4.7UF</text>
<text x="242.3" y="205.7" transform="rotate(-90 242.3 205.7)">C4</text>
</g>
<g font-size="1.7">
<text x="281.9" y="59.9" transform="rotate(-90 281.9 59.9)">VCC</text>
<text x="285.3" y="58.4">R</text>
<text x="277.4" y="61">A</text>
<text x="281.8" y="61">RE_N</text>
<text x="277.4" y="66">B</text>
<text x="281.9" y="70.6" transform="rotate(-90 281.9 70.6)">GND</text>
<text x="284.2" y="66">DE</text>
<text x="285.3" y="68.6">D</text>
<text x="254.5" y="116.8">PB6/PCINT6/XTAL1/TOSC1</text>
<text x="279.4" y="114.4" transform="rotate(-90 279.4 114.4)">AREF</text>
<text x="281.9" y="114.4" transform="rotate(-90 281.9 114.4)">AVCC</text>
<text x="283.5" y="114.3">PB0/PCINT0/CLKO/ICP1</text>
<text x="284.6" y="119.4">PB2/PCINT2/SS#/OC1B</text>
<text x="289.3" y="116.8">PB1/PCINT1/OC1A</text>
<text x="254.5" y="121.9">PB7/PCINT7/XTAL2/TOSC2</text>
<text x="283.5" y="121.9">PB3/PCINT3/OC2A/MOSI</text>
<text x="289.3" y="124.5">PB4/PCINT4/MISO</text>
<text x="254.5" y="129.5">PC0/PCINT8/ADC0</text>
<text x="289.3" y="129.5">PD0/PCINT16/RXD</text>
<text x="290.5" y="127">PB5/PCINT5/SCK</text>
<text x="254.5" y="137.2">PC3/PCINT11/ADC3</text>
<text x="254.5" y="134.6">PC2/PCINT10/ADC2</text>
<text x="254.5" y="132.1">PC1/PCINT9/ADC1</text>
<text x="282.3" y="137.2">PD3/PCINT19/OC2B/INT1</text>
<text x="289.3" y="134.6">PD2/PCINT0/INT0</text>
<text x="289.3" y="132.1">PD1/PCINT17/TXD</text>
<text x="254.5" y="142.2">PC5/PCINT13/ADC5</text>
<text x="254.5" y="139.7">PC4/PCINT12/ADC4</text>
<text x="284.6" y="142.2">PD5/PCINT21/OC0B/T1</text>
<text x="285.8" y="139.7">PD4/PCINT20/XCK/T0</text>
<text x="254.5" y="144.8">PC6/PCINT14/RESET#</text>
<text x="254.5" y="149.9">ADC7</text>
<text x="254.5" y="147.3">ADC6</text>
<text x="282.3" y="144.8">PD6/PCINT22/OC0A/AIN0</text>
<text x="288.1" y="147.3">PD7/PCINT23/AIN1</text>
<text x="211.3" y="193">INPUT</text>
<text x="221.1" y="193">OUTPUT</text>
<text x="215.9" y="200.2" transform="rotate(-90 215.9 200.2)">GND_1</text>
<text x="218.4" y="200.2" transform="rotate(-90 218.4 200.2)">GND_2</text>
<text x="221" y="200.2" transform="rotate(-90 221 200.2)">GND_3</text>
<text x="223.5" y="200.2" transform="rotate(-90 223.5 200.2)">GND_4</text>
<text x="190.5" y="219.2" transform="rotate(-90 190.5 219.2)">C</text>
</g>
<text font-size="1" x="216.2" y="126">XTAL1</text>
<g font-size=".8">
<text x="331.3" y="63.8">3</text>
<text x="331.4" y="61">1</text>
<text x="333.7" y="63.8">4</text>
<text x="333.7" y="61">2</text>
<text x="331.3" y="66.3">5</text>
<text x="333.8" y="66.4">6</text>
</g>
</svg>
